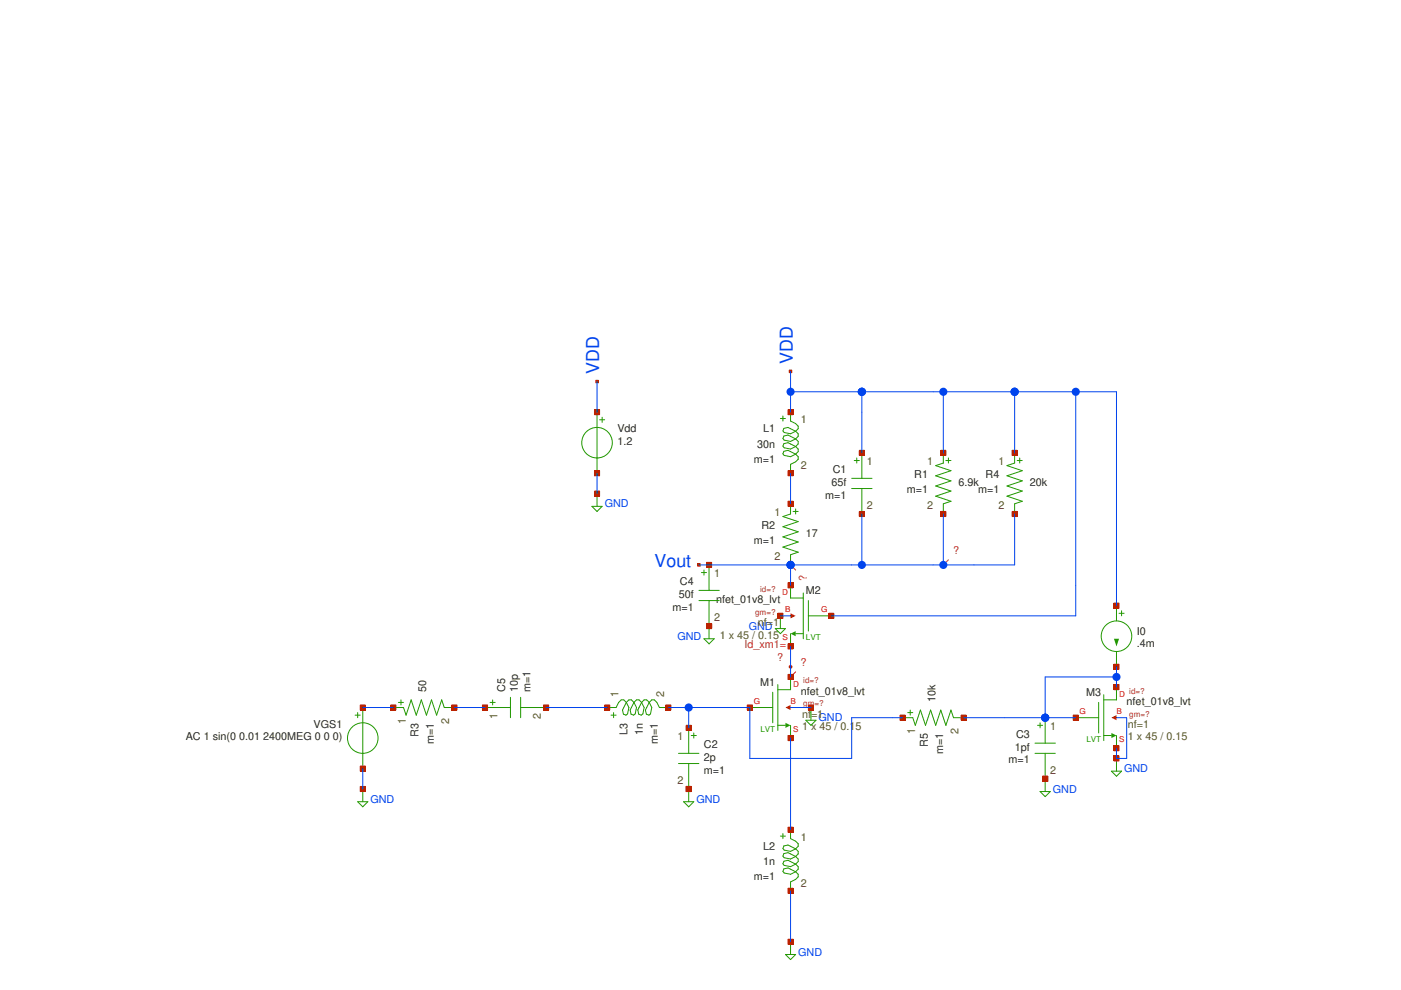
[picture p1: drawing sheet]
<svg xmlns="http://www.w3.org/2000/svg" width="297mm" height="210mm" viewBox="0 0 297 210" stroke-linecap="round" stroke-linejoin="round" font-family="sans-serif">
<path d="M159 150h4.8M163.8 146.8v6.4M164.9 145.2v9.7M164.9 153.8h1.6M167.6 143.5v2.7h-2.7M167.6 153.8v2.7" fill="none" stroke="#229800" stroke-width=".21"/>
<path d="M166.5 153.2l1.1 .6-1.1 .5z" fill="#229800"/>
<g fill="none" stroke="#229800" stroke-width=".21">
<path d="M126.6 87.4v12.9M127.1 89h1.1M127.7 88.5v1M165.5 88.7h1M166 88.2v1.1M166.2 90.8l.9-.2 1.6 .8-1.1 .6-1.3-.3-.3-.3zM166.2 92.4l.9-.2 1.6 .9-1.1 .5-1.3-.3-.3-.3zM166.2 94.1l.9-.2 1.6 .8-1.1 .5-1.3-.3-.3-.3zM166.2 95.7l.9-.2 1.6 .8-1.1 .5-1.3-.2-.3-.4zM167.6 87.4v1.9l1.1 .5 .5 .6v.5l-.5 .5M168.7 96.3l.5 .5v.6l-.5 .5-1.1 .6v1.8M168.7 91.4l.5 .6v.5l-.5 .6"/>
<path d="M168.7 93.1l.5 .5v.5l-.5 .6M168.7 94.7l.5 .5v.6l-.5 .5M125.5 107.4h2.2l-1.1 1zM126.6 104.7v2.7M167.6 124.1v2.7h2.7M167.6 134.4v2.7M168.7 134.4h1.6M170.3 125.7v9.7M171.4 130.6h4.9M171.4 127.3v6.5M75.8 170h2.2l-1.1 1.1zM76.9 167.3v2.7"/>
<path d="M167.6 199.7v2.7M166.5 202.4h2.2l-1.1 1.1z"/>
<circle cx="126.6" cy="93.9" r="3.2"/>
</g>
<path d="M167.6 134.4l1.1-.6v1.1z" fill="#229800"/>
<g fill="none" stroke="#229800" stroke-width=".21">
<path d="M181.1 97.6h1.1M181.6 97.1v1.1M182.7 96v5.4M200 96v2.2l-1.6 .5 3.2 1.1-3.2 1.1 3.2 1.1-3.2 1 3.2 1.1-3.2 1.1 3.2 1.1-1.6 .5v2.2M200.5 97.6h1.1M201.1 97.1v1.1M167.6 106.8v2.2l-1.6 .5 3.2 1.1-3.2 1.1 3.2 1.1-3.2 1 3.2 1.1-3.2 1.1 3.2 1.1-1.6 .5v2.2M168.2 108.4h1M168.7 107.9v1.1M180.6 101.4h4.3M180.6 103.6h4.3M182.7 103.6v5.4"/>
<path d="M236.7 128.4v3.3M236.7 138.1v3.3M237.3 130h1M237.8 129.5v1.1M75.3 151.6h1.1M75.8 151.1v1.1M76.9 150v13M83.4 150h2.2l.5 1.6 1.1-3.2 1.1 3.2 1-3.2 1.1 3.2 1.1-3.2 1.1 3.2 1.1-3.2 .5 1.6h2.1M84.5 148.9h1.1M85 148.4v1.1M143.9 159.7h4.3M146 154.3v5.4"/>
<path d="M146.6 155.9h1M147.1 155.4v1.1M170.9 152.7h2.1l-1.1 1.1zM171.9 150v2.7M143.9 161.9h4.3M144.9 170h2.2l-1.1 1.1zM146 161.9v8.1M165.5 177.3h1M166 176.7v1.1M166.2 179.4l.9-.2 1.6 .8-1.1 .5-1.3-.3-.3-.3zM167.6 175.9v1.9l1.1 .6 .5 .5v.5l-.5 .6M168.7 180l.5 .5v.6l-.5 .5"/>
<path d="M166.2 181l.9-.2 1.6 .8-1.1 .5-1.3-.2-.3-.4zM166.2 182.6l.9-.2 1.6 .8-1.1 .6-1.3-.3-.3-.4zM166.2 184.2l.9-.2 1.6 .8-1.1 .6-1.3-.3-.3-.3zM168.7 181.6l.5 .5v.6l-.5 .5M168.7 183.2l.5 .6v.5l-.5 .5M168.7 184.8l.5 .6v.5l-.5 .6-1.1 .5v1.9"/>
<circle cx="76.9" cy="156.5" r="3.2"/>
</g>
<path d="M236.7 133.3v2.1h.6l-.6 1.7-.5-1.7h.5z" fill="#229800"/>
<g fill="none" stroke="#229800" stroke-width=".21">
<path d="M164.4 133.3h2.1l-1 1.1zM165.5 130.6v2.7M228.1 152.2h4.8M232.9 148.9v6.5M234 147.3v9.7M234 155.9h1.6M236.7 145.7v2.7h-2.7M236.7 155.9v2.7"/>
<circle cx="236.7" cy="134.9" r="3.2"/>
</g>
<path d="M235.6 155.4l1.1 .5-1.1 .6z" fill="#229800"/>
<g fill="none" stroke="#229800" stroke-width=".21">
<path d="M215.1 96v2.2l-1.6 .5 3.2 1.1-3.2 1.1 3.2 1.1-3.2 1 3.2 1.1-3.2 1.1 3.2 1.1-1.6 .5v2.2M215.7 97.6h1M216.2 97.1v1.1M150.3 119.8v5.4M148.2 125.2h4.3M148.2 127.3h4.3M148.7 121.4h1.1M149.3 120.9v1M149.3 135.4h2.1l-1.1 1.1zM150.3 127.3v8.1M102.8 150h5.4M103.9 148.9h1.1"/>
<path d="M104.4 148.4v1.1M108.2 147.8v4.4M110.4 150h5.4M110.4 147.8v4.4M129.6 151.6h1M130.1 151.1v1.1M132.8 148.9l-.5-.5h-.6l-.5 .5-.6 1.1h-1.9M132.8 148.9l.5-.5h.6l.5 .5M132.8 148.9l.5 1.1-.2 1.4-.4 .2-.5-.2-.2-.9zM134.4 148.9l.6-.5h.5l.5 .5M134.4 148.9l.6 1.1-.3 1.4-.4 .2-.5-.2-.2-.9zM136 148.9l.6-.5h.5l.5 .5"/>
<path d="M136 148.9l.6 1.1-.3 1.4-.3 .2-.6-.2-.2-.9zM137.6 148.9l.6-.5h.5l.6 .5 .5 1.1h1.9M137.6 148.9l.6 1.1-.3 1.4-.3 .2-.6-.2-.2-.9zM191.4 152.2h2.1l.6 1.6 1-3.3 1.1 3.3 1.1-3.3 1.1 3.3 1.1-3.3 1 3.3 1.1-3.3 .6 1.7h2.1M192.4 151.1h1.1M193 150.5v1.1M219.4 157.6h4.4M219.4 159.7h4.4M220 153.8h1.1M220.5 153.2v1.1M221.6 152.2v5.4M221.6 159.7v8.1"/>
<path d="M220.5 167.8h2.2l-1.1 1.1zM235.6 163.5h2.2l-1.1 1.1zM236.7 160.8v2.7"/>
</g>
<path d="M166.5 150l1.1-.5v1z" fill="#ba2200"/>
<path d="M167.1 143h1.1v1.1h-1.1z" fill="none" stroke="#ba2200" stroke-width=".21"/>
<path d="M167.1 143h1.1v1.1h-1.1z" fill="#ba2200"/>
<path d="M158.4 149.5h1.1v1h-1.1z" fill="none" stroke="#ba2200" stroke-width=".21"/>
<path d="M158.4 149.5h1.1v1h-1.1z" fill="#ba2200"/>
<path d="M167.1 155.9h1.1v1.1h-1.1z" fill="none" stroke="#ba2200" stroke-width=".21"/>
<path d="M167.1 155.9h1.1v1.1h-1.1z" fill="#ba2200"/>
<path d="M167.6 150h.1" fill="none" stroke="#ba2200" stroke-width=".21"/>
<path d="M167.1 199.1h1.1v1.1h-1.1z" fill="none" stroke="#ba2200" stroke-width=".21"/>
<path d="M167.1 199.1h1.1v1.1h-1.1z" fill="#ba2200"/>
<path d="M167.1 86.8h1.1v1.1h-1.1z" fill="none" stroke="#ba2200" stroke-width=".21"/>
<path d="M167.1 86.8h1.1v1.1h-1.1z" fill="#ba2200"/>
<path d="M167.1 99.8h1.1v1.1h-1.1z" fill="none" stroke="#ba2200" stroke-width=".21"/>
<path d="M167.1 99.8h1.1v1.1h-1.1z" fill="#ba2200"/>
<path d="M126 86.8h1.1v1.1h-1.1z" fill="none" stroke="#ba2200" stroke-width=".21"/>
<path d="M126 86.8h1.1v1.1h-1.1z" fill="#ba2200"/>
<path d="M126 99.8h1.1v1.1h-1.1z" fill="none" stroke="#ba2200" stroke-width=".21"/>
<path d="M126 99.8h1.1v1.1h-1.1z" fill="#ba2200"/>
<path d="M126 104.1h1.1v1.1h-1.1z" fill="none" stroke="#ba2200" stroke-width=".21"/>
<path d="M126 104.1h1.1v1.1h-1.1z" fill="#ba2200"/>
<path d="M126.3 80.6h.6v.6h-.6z" fill="none" stroke="#ba2200" stroke-width=".21"/>
<path d="M126.3 80.6h.6v.6h-.6z" fill="#ba2200"/>
<path d="M167.3 78.5h.6v.5h-.6z" fill="none" stroke="#ba2200" stroke-width=".21"/>
<path d="M167.3 78.5h.6v.5h-.6z" fill="#ba2200"/>
<path d="M147.9 119.5h.5v.5h-.5z" fill="none" stroke="#ba2200" stroke-width=".21"/>
<path d="M147.9 119.5h.5v.5h-.5z" fill="#ba2200"/>
<path d="M76.4 166.7h1.1v1.1h-1.1z" fill="none" stroke="#ba2200" stroke-width=".21"/>
<g fill="#ba2200">
<path d="M76.4 166.7h1.1v1.1h-1.1z"/>
<path d="M167.6 130l1.1 .6-1.1 .5z"/>
</g>
<path d="M167.1 123.6h1.1v1h-1.1z" fill="none" stroke="#ba2200" stroke-width=".21"/>
<path d="M167.1 123.6h1.1v1h-1.1z" fill="#ba2200"/>
<path d="M175.7 130h1.1v1.1h-1.1z" fill="none" stroke="#ba2200" stroke-width=".21"/>
<path d="M175.7 130h1.1v1.1h-1.1z" fill="#ba2200"/>
<path d="M167.1 136.5h1.1v1.1h-1.1z" fill="none" stroke="#ba2200" stroke-width=".21"/>
<path d="M167.1 136.5h1.1v1.1h-1.1z" fill="#ba2200"/>
<path d="M167.6 130.6h.1" fill="none" stroke="#ba2200" stroke-width=".21"/>
<path d="M199.9 119.7h.2v.2h-.2z" fill="none" stroke="#ba2200" stroke-width=".21"/>
<path d="M199.9 119.7h.2v.2h-.2z" fill="#ba2200"/>
<path d="M167.5 143.4h.2v.2h-.2z" fill="none" stroke="#ba2200" stroke-width=".21"/>
<path d="M167.5 143.4h.2v.2h-.2z" fill="#ba2200"/>
<path d="M167.5 119.7h.2v.2h-.2z" fill="none" stroke="#ba2200" stroke-width=".21"/>
<path d="M167.5 119.7h.2v.2h-.2z" fill="#ba2200"/>
<path d="M76.4 149.5h1.1v1h-1.1z" fill="none" stroke="#ba2200" stroke-width=".21"/>
<path d="M76.4 149.5h1.1v1h-1.1z" fill="#ba2200"/>
<path d="M76.4 162.4h1.1v1.1h-1.1z" fill="none" stroke="#ba2200" stroke-width=".21"/>
<path d="M76.4 162.4h1.1v1.1h-1.1z" fill="#ba2200"/>
<path d="M182.2 95.5h1.1v1.1h-1.1z" fill="none" stroke="#ba2200" stroke-width=".21"/>
<path d="M182.2 95.5h1.1v1.1h-1.1z" fill="#ba2200"/>
<path d="M182.2 108.4h1.1v1.1h-1.1z" fill="none" stroke="#ba2200" stroke-width=".21"/>
<path d="M182.2 108.4h1.1v1.1h-1.1z" fill="#ba2200"/>
<path d="M171.4 149.5h1.1v1h-1.1z" fill="none" stroke="#ba2200" stroke-width=".21"/>
<path d="M171.4 149.5h1.1v1h-1.1z" fill="#ba2200"/>
<path d="M167.1 175.4h1.1v1.1h-1.1z" fill="none" stroke="#ba2200" stroke-width=".21"/>
<path d="M167.1 175.4h1.1v1.1h-1.1z" fill="#ba2200"/>
<path d="M167.1 188.3h1.1v1.1h-1.1z" fill="none" stroke="#ba2200" stroke-width=".21"/>
<path d="M167.1 188.3h1.1v1.1h-1.1z" fill="#ba2200"/>
<path d="M199.5 95.5h1v1.1h-1z" fill="none" stroke="#ba2200" stroke-width=".21"/>
<path d="M199.5 95.5h1v1.1h-1z" fill="#ba2200"/>
<path d="M199.5 108.4h1v1.1h-1z" fill="none" stroke="#ba2200" stroke-width=".21"/>
<path d="M199.5 108.4h1v1.1h-1z" fill="#ba2200"/>
<path d="M167.1 106.3h1.1v1.1h-1.1z" fill="none" stroke="#ba2200" stroke-width=".21"/>
<path d="M167.1 106.3h1.1v1.1h-1.1z" fill="#ba2200"/>
<path d="M167.1 119.2h1.1v1.1h-1.1z" fill="none" stroke="#ba2200" stroke-width=".21"/>
<path d="M167.1 119.2h1.1v1.1h-1.1z" fill="#ba2200"/>
<path d="M82.9 149.5h1v1h-1z" fill="none" stroke="#ba2200" stroke-width=".21"/>
<path d="M82.9 149.5h1v1h-1z" fill="#ba2200"/>
<path d="M95.8 149.5h1.1v1h-1.1z" fill="none" stroke="#ba2200" stroke-width=".21"/>
<path d="M95.8 149.5h1.1v1h-1.1z" fill="#ba2200"/>
<path d="M145.5 153.8h1.1v1.1h-1.1z" fill="none" stroke="#ba2200" stroke-width=".21"/>
<path d="M145.5 153.8h1.1v1.1h-1.1z" fill="#ba2200"/>
<path d="M145.5 166.7h1.1v1.1h-1.1z" fill="none" stroke="#ba2200" stroke-width=".21"/>
<path d="M145.5 166.7h1.1v1.1h-1.1z" fill="#ba2200"/>
<path d="M145.5 166.7h1.1v1.1h-1.1z" fill="none" stroke="#ba2200" stroke-width=".21"/>
<path d="M145.5 166.7h1.1v1.1h-1.1z" fill="#ba2200"/>
<path d="M236.2 127.9h1.1v1.1h-1.1z" fill="none" stroke="#ba2200" stroke-width=".21"/>
<path d="M236.2 127.9h1.1v1.1h-1.1z" fill="#ba2200"/>
<path d="M236.2 140.8h1.1v1.1h-1.1z" fill="none" stroke="#ba2200" stroke-width=".21"/>
<path d="M236.2 140.8h1.1v1.1h-1.1z" fill="#ba2200"/>
<path d="M164.9 130h1.1v1.1h-1.1z" fill="none" stroke="#ba2200" stroke-width=".21"/>
<g fill="#ba2200">
<path d="M164.9 130h1.1v1.1h-1.1z"/>
<path d="M235.6 152.2l1.1-.6v1.1z"/>
</g>
<path d="M236.2 145.2h1.1v1h-1.1z" fill="none" stroke="#ba2200" stroke-width=".21"/>
<path d="M236.2 145.2h1.1v1h-1.1z" fill="#ba2200"/>
<path d="M227.5 151.6h1.1v1.1h-1.1z" fill="none" stroke="#ba2200" stroke-width=".21"/>
<path d="M227.5 151.6h1.1v1.1h-1.1z" fill="#ba2200"/>
<path d="M236.2 158.1h1.1v1.1h-1.1z" fill="none" stroke="#ba2200" stroke-width=".21"/>
<path d="M236.2 158.1h1.1v1.1h-1.1z" fill="#ba2200"/>
<path d="M236.7 152.2h.1" fill="none" stroke="#ba2200" stroke-width=".21"/>
<path d="M236.2 160.3h1.1v1h-1.1z" fill="none" stroke="#ba2200" stroke-width=".21"/>
<path d="M236.2 160.3h1.1v1h-1.1z" fill="#ba2200"/>
<path d="M128.2 149.5h1.1v1h-1.1z" fill="none" stroke="#ba2200" stroke-width=".21"/>
<path d="M128.2 149.5h1.1v1h-1.1z" fill="#ba2200"/>
<path d="M141.2 149.5h1v1h-1z" fill="none" stroke="#ba2200" stroke-width=".21"/>
<path d="M141.2 149.5h1v1h-1z" fill="#ba2200"/>
<path d="M149.8 119.2h1.1v1.1h-1.1z" fill="none" stroke="#ba2200" stroke-width=".21"/>
<path d="M149.8 119.2h1.1v1.1h-1.1z" fill="#ba2200"/>
<path d="M149.8 132.2h1.1v1.1h-1.1z" fill="none" stroke="#ba2200" stroke-width=".21"/>
<path d="M149.8 132.2h1.1v1.1h-1.1z" fill="#ba2200"/>
<path d="M149.8 132.2h1.1v1.1h-1.1z" fill="none" stroke="#ba2200" stroke-width=".21"/>
<path d="M149.8 132.2h1.1v1.1h-1.1z" fill="#ba2200"/>
<path d="M214.6 95.5h1.1v1.1h-1.1z" fill="none" stroke="#ba2200" stroke-width=".21"/>
<path d="M214.6 95.5h1.1v1.1h-1.1z" fill="#ba2200"/>
<path d="M214.6 108.4h1.1v1.1h-1.1z" fill="none" stroke="#ba2200" stroke-width=".21"/>
<path d="M214.6 108.4h1.1v1.1h-1.1z" fill="#ba2200"/>
<path d="M190.8 151.6h1.1v1.1h-1.1z" fill="none" stroke="#ba2200" stroke-width=".21"/>
<path d="M190.8 151.6h1.1v1.1h-1.1z" fill="#ba2200"/>
<path d="M203.8 151.6h1.1v1.1h-1.1z" fill="none" stroke="#ba2200" stroke-width=".21"/>
<path d="M203.8 151.6h1.1v1.1h-1.1z" fill="#ba2200"/>
<path d="M221.1 151.6h1v1.1h-1z" fill="none" stroke="#ba2200" stroke-width=".21"/>
<path d="M221.1 151.6h1v1.1h-1z" fill="#ba2200"/>
<path d="M221.1 164.6h1v1.1h-1z" fill="none" stroke="#ba2200" stroke-width=".21"/>
<path d="M221.1 164.6h1v1.1h-1z" fill="#ba2200"/>
<path d="M221.1 164.6h1v1.1h-1z" fill="none" stroke="#ba2200" stroke-width=".21"/>
<path d="M221.1 164.6h1v1.1h-1z" fill="#ba2200"/>
<path d="M102.3 149.5h1.1v1h-1.1z" fill="none" stroke="#ba2200" stroke-width=".21"/>
<path d="M102.3 149.5h1.1v1h-1.1z" fill="#ba2200"/>
<path d="M115.2 149.5h1.1v1h-1.1z" fill="none" stroke="#ba2200" stroke-width=".21"/>
<path d="M115.2 149.5h1.1v1h-1.1z" fill="#ba2200"/>
<path d="M167.6 119.8l1.1 1.1M201.1 118.7l-1.1 1.1M168.7 142.5l-1.1 1" fill="none" stroke="#a92222" stroke-width=".21"/>
<path d="M167.4 141h.2v.4v-.4a.4 .4 0 0 1 .4 .5 .4 .4 0 0 1-.6 .2 .4 .4 0 0 1 0-.7z" fill="#a92222"/>
<g fill="none" stroke="#0044ed" stroke-width=".21">
<path d="M167.6 78.7v8.7M126.6 80.9v6.5M167.6 83.1h69.1v45.3M182.7 83.1v12.9M200 83.1v12.9M215.1 83.1v12.9M228.1 83.1v47.5h-51.8M126.6 100.3v4.4M167.6 100.3v6.5M167.6 119.8v4.3M182.7 109v10.8M200 109v10.8"/>
<path d="M215.1 109v10.8h-66.9M165.5 130.6h2.1M167.6 137.1v6.4M76.9 150h6.5M96.3 150h6.5M115.8 150h12.9M141.7 150h17.3v10.8h21.6v-8.6h10.8M146 150v4.3M167.6 156.5v19.4M167.6 150h4.3M204.3 152.2h23.8M236.7 141.4v4.3"/>
<path d="M236.7 152.2h2.2v8.6h-2.2v-2.2M236.7 143.5h-15.1v8.7M76.9 163v4.3M167.6 188.9v10.8"/>
</g>
<g fill="#0044ed">
<path d="M167 119.2a.86 .86 0 0 1 .9-.2 .86 .86 0 0 1 .6 .8h-.9h.9a.86 .86 0 0 1-1.2 .8 .86 .86 0 0 1-.3-1.4z"/>
<path d="M182.1 119.2a.86 .86 0 0 1 1-.2 .86 .86 0 0 1 .5 .8h-.9h.9a.86 .86 0 0 1-1.2 .8 .86 .86 0 0 1-.3-1.4z"/>
<path d="M182.1 82.5a.86 .86 0 0 1 1-.2 .86 .86 0 0 1 .5 .8h-.9h.9a.86 .86 0 0 1-1.2 .8 .86 .86 0 0 1-.3-1.4z"/>
<path d="M167 82.5a.86 .86 0 0 1 .9-.2 .86 .86 0 0 1 .6 .8h-.9h.9a.86 .86 0 0 1-1.2 .8 .86 .86 0 0 1-.3-1.4z"/>
<path d="M145.4 149.4a.86 .86 0 0 1 .9-.2 .86 .86 0 0 1 .6 .8h-.9h.9a.86 .86 0 0 1-1.2 .8 .86 .86 0 0 1-.3-1.4z"/>
<path d="M227.5 82.5a.86 .86 0 0 1 .9-.2 .86 .86 0 0 1 .5 .8h-.8h.8a.86 .86 0 0 1-1.2 .8 .86 .86 0 0 1-.2-1.4z"/>
<path d="M214.5 82.5a.86 .86 0 0 1 1-.2 .86 .86 0 0 1 .5 .8h-.9h.9a.86 .86 0 0 1-1.2 .8 .86 .86 0 0 1-.3-1.4z"/>
<path d="M199.4 82.5a.86 .86 0 0 1 .9-.2 .86 .86 0 0 1 .6 .8h-.9h.9a.86 .86 0 0 1-1.2 .8 .86 .86 0 0 1-.3-1.4z"/>
<path d="M199.4 119.2a.86 .86 0 0 1 .9-.2 .86 .86 0 0 1 .6 .8h-.9h.9a.86 .86 0 0 1-1.2 .8 .86 .86 0 0 1-.3-1.4z"/>
<path d="M221 151.6a.86 .86 0 0 1 .9-.2 .86 .86 0 0 1 .6 .8h-.9h.9a.86 .86 0 0 1-1.2 .8 .86 .86 0 0 1-.3-1.4z"/>
<path d="M236.1 142.9a.86 .86 0 0 1 .9-.2 .86 .86 0 0 1 .6 .8h-.9h.9a.86 .86 0 0 1-1.2 .8 .86 .86 0 0 1-.3-1.4z"/>
</g>
<g font-size="3.8" fill="#0044ed">
<text x="168.1" y="77.1" transform="rotate(-90 168.1 77.1)">VDD</text>
<text x="127.1" y="79.3" transform="rotate(-90 127.1 79.3)">VDD</text>
<text x="138.8" y="120.3">Vout</text>
</g>
<g font-size="2.3" fill="#660">
<text x="169.8" y="89.8">1</text>
<text x="169.8" y="99.5">2</text>
<text x="183.8" y="98.7">1</text>
<text x="196.6" y="98.7">1</text>
<text x="211.7" y="98.7">1</text>
<text x="183.8" y="107.9">2</text>
<text x="196.6" y="107.9">2</text>
<text x="211.7" y="107.9">2</text>
<text x="164.2" y="109.5">1</text>
<text x="164.2" y="118.7">2</text>
<text x="151.4" y="122.4">1</text>
<text x="151.4" y="131.6">2</text>
<text x="152.6" y="135.4">1 x 45 / 0.15</text>
<text x="160.7" y="132.7">nf=1</text>
<text x="131.1" y="147.8" transform="rotate(-90 131.1 147.8)">1</text>
<text x="140.8" y="147.8" transform="rotate(-90 140.8 147.8)">2</text>
<text x="86.1" y="153.4" transform="rotate(-90 86.1 153.4)">1</text>
<text x="95.2" y="153.4" transform="rotate(-90 95.2 153.4)">2</text>
<text x="105.5" y="152.4" transform="rotate(-90 105.5 152.4)">1</text>
<text x="114.7" y="152.4" transform="rotate(-90 114.7 152.4)">2</text>
<text x="170" y="154.8">1 x 45 / 0.15</text>
<text x="170" y="152.1">nf=1</text>
<text x="194" y="155.6" transform="rotate(-90 194 155.6)">1</text>
<text x="203.2" y="155.6" transform="rotate(-90 203.2 155.6)">2</text>
<text x="222.7" y="154.8">1</text>
<text x="239.1" y="154.3">nf=1</text>
<text x="143.7" y="157">1</text>
<text x="239.1" y="157">1 x 45 / 0.15</text>
<text x="143.7" y="166.2">2</text>
<text x="222.7" y="164">2</text>
<text x="169.8" y="178.3">1</text>
<text x="169.8" y="188">2</text>
</g>
<g font-size="2.3" fill="#222">
<text x="130.9" y="91.7">Vdd</text>
<text x="130.9" y="94.4">1.2</text>
<text x="160.6" y="94.9">30n</text>
<text x="161.8" y="91.7">L1</text>
<text x="159.9" y="98.1">m=1</text>
<text x="176.6" y="100.3">C1</text>
<text x="193.8" y="101.4">R1</text>
<text x="209" y="101.4">R4</text>
<text x="175" y="105.7">m=1</text>
<text x="176.3" y="103">65f</text>
<text x="192.2" y="104.6">m=1</text>
<text x="203.2" y="103">6.9k</text>
<text x="207.4" y="104.6">m=1</text>
<text x="218.4" y="103">20k</text>
<text x="161.4" y="112.2">R2</text>
<text x="170.9" y="113.8">17</text>
<text x="159.9" y="115.4">m=1</text>
<text x="144.2" y="124.1">C4</text>
<text x="170.9" y="125.9">M2</text>
<text x="142.6" y="129.5">m=1</text>
<text x="143.9" y="126.8">50f</text>
<text x="151.8" y="127.9">nfet_01v8_lvt</text>
<text x="241" y="134.6">I0</text>
<text x="241" y="137.1">.4m</text>
<text x="90.4" y="146.8" transform="rotate(-90 90.4 146.8)">50</text>
<text x="107.1" y="146.8" transform="rotate(-90 107.1 146.8)">C5</text>
<text x="109.8" y="146.8" transform="rotate(-90 109.8 146.8)">10p</text>
<text x="112.5" y="146.8" transform="rotate(-90 112.5 146.8)">m=1</text>
<text x="161.2" y="145.4">M1</text>
<text x="169.8" y="147.3">nfet_01v8_lvt</text>
<text x="198.3" y="148.9" transform="rotate(-90 198.3 148.9)">10k</text>
<text x="230.3" y="147.5">M3</text>
<text x="238.9" y="149.5">nfet_01v8_lvt</text>
<text x="66.5" y="154.3">VGS1</text>
<text x="133" y="155.8" transform="rotate(-90 133 155.8)">L3</text>
<text x="136.3" y="155.8" transform="rotate(-90 136.3 155.8)">1n</text>
<text x="39.4" y="157">AC 1 sin(0 0.01 2400MEG 0 0 0)</text>
<text x="88.8" y="156.2" transform="rotate(-90 88.8 156.2)">R3</text>
<text x="92" y="157.8" transform="rotate(-90 92 157.8)">m=1</text>
<text x="139.5" y="157.8" transform="rotate(-90 139.5 157.8)">m=1</text>
<text x="149.3" y="158.6">C2</text>
<text x="149.3" y="161.3">2p</text>
<text x="196.7" y="158.3" transform="rotate(-90 196.7 158.3)">R5</text>
<text x="200" y="159.9" transform="rotate(-90 200 159.9)">m=1</text>
<text x="213.8" y="161.8">m=1</text>
<text x="215.2" y="159.1">1pf</text>
<text x="215.4" y="156.4">C3</text>
<text x="149.3" y="164">m=1</text>
<text x="161.8" y="180.2">L2</text>
<text x="161.8" y="183.4">1n</text>
<text x="159.9" y="186.7">m=1</text>
</g>
<g font-size="2.3" fill="#0044ed">
<text x="128.2" y="107.6">GND</text>
<text x="143.6" y="135.7">GND</text>
<text x="158.7" y="133.5">GND</text>
<text x="173.6" y="152.9">GND</text>
<text x="238.3" y="163.7">GND</text>
<text x="78.5" y="170.2">GND</text>
<text x="147.6" y="170.2">GND</text>
<text x="223.2" y="168.1">GND</text>
<text x="169.2" y="202.6">GND</text>
</g>
<g font-size="2.3" fill="#a92222">
<text x="202.1" y="117.4">?</text>
<text x="171.1" y="123.2" transform="rotate(-90 171.1 123.2)">?</text>
<text x="157.8" y="137.4">Id_xm1=</text>
<text x="164.8" y="140.1">?</text>
<text x="169.7" y="141.2">?</text>
</g>
<g font-size="1.7" fill="#a92222">
<text x="161.1" y="125.5">id=?</text>
<text x="160.1" y="130.3">gm=?</text>
<text x="170.3" y="149.8">gm=?</text>
<text x="170.3" y="144.9">id=?</text>
<text x="239.4" y="147.1">id=?</text>
<text x="239.4" y="151.9">gm=?</text>
</g>
<g font-size="1.7" fill="#fe0000">
<text x="165.8" y="126.2">D</text>
<text x="166.5" y="129.8">B</text>
<text x="174.1" y="129.8">G</text>
<text x="165.9" y="135.7">S</text>
<text x="159.8" y="149.2">G</text>
<text x="167.6" y="149.2">B</text>
<text x="168.2" y="145.6">D</text>
<text x="237.3" y="147.8">D</text>
<text x="168.2" y="155.2">S</text>
<text x="228.9" y="151.4">G</text>
<text x="236.7" y="151.4">B</text>
<text x="237.3" y="157.3">S</text>
</g>
<g font-size="1.7" fill="#229800">
<text x="170.9" y="135.7">LVT</text>
<text x="161.2" y="155.2">LVT</text>
<text x="230.3" y="157.3">LVT</text>
</g>
</svg>
